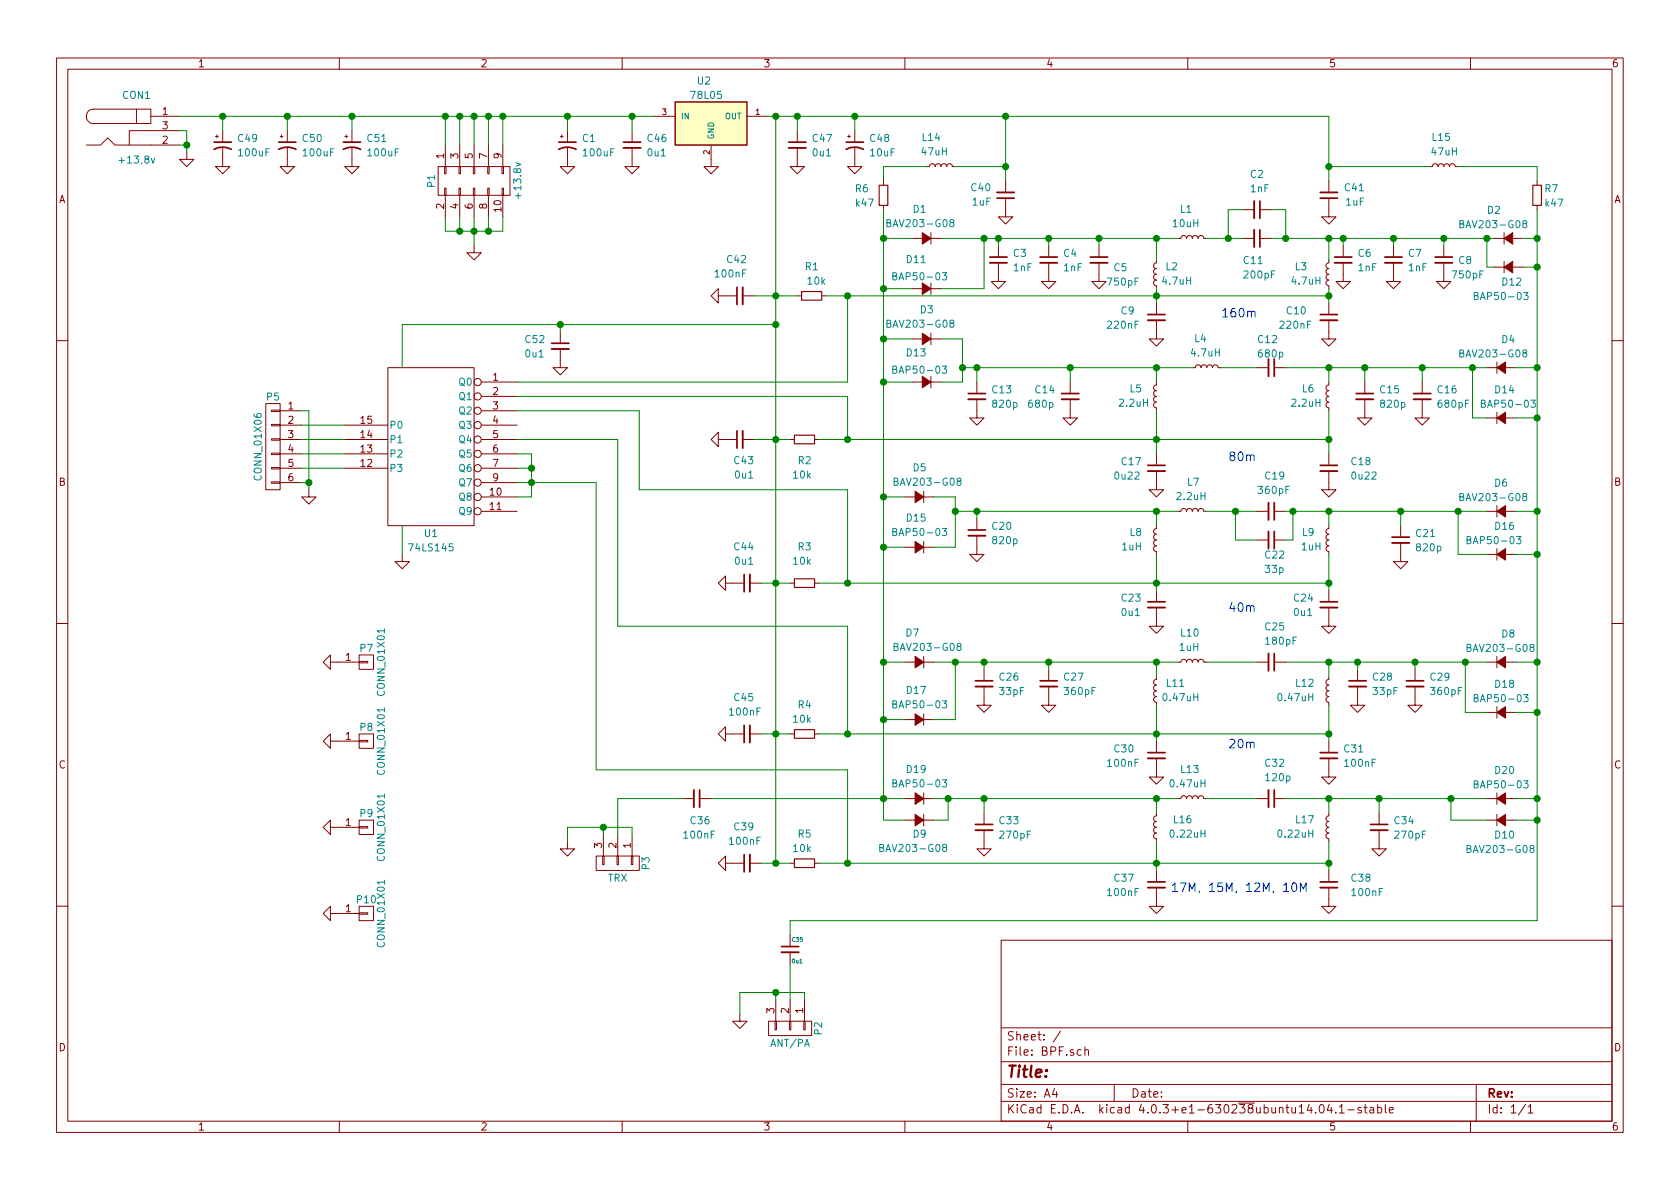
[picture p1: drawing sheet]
<svg xmlns="http://www.w3.org/2000/svg" width="297mm" height="210mm" viewBox="0 0 297 210" stroke-linecap="round" stroke-linejoin="round" font-family="sans-serif">
<g fill="none" stroke="#840000" stroke-width=".18">
<path d="M10 10.3h277v189.9h-277zM12 12.2h273v186.1h-273zM24.1 19.3h2.6v2.5h-2.6zM24.1 19.3h-7.6a1.27 1.27 0 0 0-1.2 1.3 1.27 1.27 0 0 0 1.2 1.2h7.6M60 10.3v1.9M110 10.3v1.9M160 10.3v1.9M210 10.3v1.9M260 10.3v1.9M15.2 25.6h2.6l1.2-1.2 1.3 1.2h11.4M26.7 20.6h5M31.7 23.1h-8.8v2.5"/>
<path d="M33 26.9v1.3h1.3l-1.3 1.3-1.3-1.3h1.3M38.1 24.1h.5M38.4 23.9v.5M39.4 26.2v3.3h1.2l-1.2 1.2-1.3-1.2h1.3M39.4 23.1v2M49.5 24.1h.5M49.8 23.9v.5M50.8 26.2v3.3h1.3l-1.3 1.2-1.3-1.2h1.3M50.8 23.1v2M61 24.1h.5M61.2 23.9v.5M62.2 26.2v3.3h1.3l-1.3 1.2-1.2-1.2h1.2"/>
<path d="M62.2 23.1v2M77.5 29.5h12.7v5h-12.7zM78.6 29.5h.3v1.2h-.3zM78.6 33.3h.3v1.2h-.3zM78.7 25.6v3.9M78.7 34.5v3.8M81.2 29.5h.2v1.2h-.2zM81.2 33.3h.2v1.2h-.2zM81.3 25.6v3.9M81.3 34.5v3.8M83.7 29.5h.2v1.2h-.2zM83.7 33.3h.2v1.2h-.2z"/>
<path d="M83.8 25.6v3.9M83.8 34.5v3.8M86.2 29.5h.3v1.2h-.3zM86.2 33.3h.3v1.2h-.3zM86.4 25.6v3.9M86.4 34.5v3.8M88.8 29.5h.2v1.2h-.2zM88.8 33.3h.2v1.2h-.2zM88.9 25.6v3.9M88.9 34.5v3.8M99.1 24.1h.5M99.3 23.9v.5"/>
<path d="M100.3 26.2v3.3h1.3l-1.3 1.2-1.2-1.2h1.2M100.3 23.1v2M111.8 26.2v3.3h1.2l-1.2 1.2-1.3-1.2h1.3M111.8 23.1v1.9M115.6 20.6h3.8M125.7 25.6v3.9h1.3l-1.3 1.2-1.2-1.2h1.2M132.1 20.6h3.8M141 26.2v3.3h1.2l-1.2 1.2-1.3-1.2h1.3M141 23.1v1.9M149.9 24.1h.5M150.1 23.9v.5M151.1 26.2v3.3h1.3l-1.3 1.2-1.2-1.2h1.2"/>
<path d="M151.1 23.1v2M156.2 32v.8M156.2 36.3v.8M163.8 29.5h.5l.2-.4 .2-.1 .5 .1 .2 .4 .1-.4 .3-.1 .4 .1 .2 .4 .1-.4 .3-.1 .4 .1 .2 .4 .1-.4 .3-.1 .4 .1 .2 .4h.5M177.8 35.2v3.1h1.3l-1.3 1.3-1.3-1.3h1.3M177.8 32v2M219.7 37.1h2M222.9 37.1h1.9M234.9 35.2v3.1h1.3l-1.3 1.3-1.2-1.3h1.2M234.9 32v2M252.7 29.5h.5l.2-.4 .2-.1 .5 .1 .2 .4 .1-.4 .3-.1 .4 .1 .2 .4 .1-.4 .3-.1 .4 .1 .2 .4 .1-.4 .3-.1 .4 .1 .2 .4h.5M271.8 32v.8"/>
<path d="M271.8 36.3v.8M83.8 43.4v1.3h1.3l-1.3 1.3-1.3-1.3h1.3M99.1 58.7v1.9M127 52.3v-1.3l-1.3 1.3 1.3 1.3v-1.3h3.2M131.3 52.3h2M141 52.3h.7M145.3 52.3h.7M161.3 42.2h1.8M161.3 59.9h1.8M161.3 51h1.8M164.6 42.2h1.8M164.6 41.1v2.1"/>
<path d="M164.6 50v2.1M164.6 58.9v2.1M164.6 59.9h1.8M164.6 51h1.8M176.5 46.5v3.3h1.3l-1.3 1.2-1.2-1.2h1.2M176.5 43.4v1.9M185.4 46.5v3.3h1.3l-1.3 1.2-1.3-1.2h1.3M185.4 43.4v1.9M194.3 46.5v3.3h1.3l-1.3 1.2-1.3-1.2h1.3M194.3 43.4v1.9M204.5 56.6v3.3h1.2l-1.2 1.3-1.3-1.3h1.3M204.5 46v.5l-.3 .1-.2 .3 .1 .4 .4 .2-.3 .1-.2 .3 .1 .4 .4 .2-.3 .1-.2 .3 .1 .4 .4 .2-.3 .1-.2 .4 .1 .3 .4 .2v.5"/>
<path d="M204.5 53.6v1.9M208.3 42.2h.5l.1-.4 .3-.1 .4 .1 .2 .4 .1-.4 .3-.1 .4 .1 .2 .4 .1-.4 .3-.1 .5 .1 .1 .4 .2-.4 .2-.1 .5 .1 .2 .4h.5M219.7 42.2h2M222.9 42.2h1.9M234.9 56.6v3.3h1.3l-1.3 1.3-1.2-1.3h1.2M234.9 46v.5l-.3 .1-.2 .3 .1 .4 .4 .2-.3 .1-.2 .3 .1 .4 .4 .2-.3 .1-.2 .3 .1 .4 .4 .2-.3 .1-.2 .4 .1 .3 .4 .2v.5M234.9 53.6v1.9M237.5 46.5v3.3h1.3l-1.3 1.2-1.3-1.2h1.3M237.5 43.4v1.9M246.4 46.5v3.3h1.2l-1.2 1.2-1.3-1.2h1.3M246.4 43.4v1.9M255.3 46.5v3.3h1.2l-1.2 1.2-1.3-1.2h1.3"/>
<path d="M255.3 43.4v1.9M264.2 42.2h1.7M264.2 47.2h1.7M265.9 41.1v2.1M265.9 46.2v2.1M267.5 42.2h1.7M267.5 47.2h1.7M10 60.2h2M47 71.4h2.5v15.2h-2.5zM48 77.6h1.5v.2h-1.5zM48 75.1h1.5v.2h-1.5zM48 72.5h1.5v.3h-1.5z"/>
<path d="M49.5 72.6h3.8M49.5 75.2h3.8M49.5 77.7h3.8M61 75.2h7.6M61 77.7h7.6M68.6 65h15.2v28h-15.2zM85.1 67.6h6.3M85.1 70.1h6.3M85.1 72.6h6.3M85.1 75.2h6.3M85.1 77.7h6.3M99.1 61.7v3.3h1.2l-1.2 1.3-1.3-1.3h1.3"/>
<path d="M127 77.7v-1.3l-1.3 1.3 1.3 1.3v-1.3h3.2M131.3 77.7h2M139.7 77.7h.8M144 77.7h.8M161.3 67.6h1.8M164.6 66.5v2.1M164.6 67.6h1.8M172.7 70.6v3.3h1.3l-1.3 1.3-1.3-1.3h1.3M172.7 67.6v1.9M189.2 70.6v3.3h1.3l-1.3 1.3-1.2-1.3h1.2M189.2 67.6v1.9M204.5 67.6v.5l-.3 .1-.2 .3 .1 .4 .4 .2-.3 .1-.2 .3 .1 .4 .4 .2-.3 .1-.2 .3 .1 .4 .4 .2-.3 .1-.2 .3 .1 .4 .4 .2v.5"/>
<path d="M210.8 65h.5l.2-.3 .2-.2 .5 .1 .1 .4 .2-.3 .3-.2 .4 .1 .2 .4 .1-.3 .3-.2 .4 .1 .2 .4 .1-.3 .3-.2 .4 .1 .2 .4h.5M222.2 65h2.1M225.4 65h1.9M234.9 67.6v.5l-.3 .1-.2 .3 .1 .4 .4 .2-.3 .1-.2 .3 .1 .4 .4 .2-.3 .1-.2 .3 .1 .4 .4 .2-.3 .1-.2 .3 .1 .4 .4 .2v.5M241.3 70.6v3.3h1.3l-1.3 1.3-1.3-1.3h1.3M241.3 67.6v1.9M251.5 70.6v3.3h1.2l-1.2 1.3-1.3-1.3h1.3M251.5 67.6v1.9M262.9 65h1.8M262.9 73.9h1.8M264.7 64v2M264.7 72.9v2"/>
<path d="M266.2 65h1.8M266.2 73.9h1.8M285 60.2h2M48 85.2h1.5v.3h-1.5zM48 82.7h1.5v.2h-1.5zM48 80.1h1.5v.3h-1.5zM49.5 80.3h3.8M49.5 82.8h3.8M49.5 85.3h3.8M54.6 86.6v1.3h1.3l-1.3 1.2-1.3-1.2h1.3M61 80.3h7.6M61 82.8h7.6"/>
<path d="M71.1 98v1.3h1.3l-1.3 1.3-1.3-1.3h1.3M85.1 90.4h6.3M85.1 87.9h6.3M85.1 80.3h6.3M85.1 82.8h6.3M85.1 85.3h6.3M160 87.9h1.8M160 96.8h1.8M163.3 86.9v2M163.3 95.8v2M163.3 87.9h1.8M163.3 96.8h1.8"/>
<path d="M172.7 94.7v3.3h1.3l-1.3 1.3-1.3-1.3h1.3M172.7 91.7v1.9M204.5 83.3v3.3h1.2l-1.2 1.3-1.3-1.3h1.3M204.5 93v.5l-.3 .1-.2 .3 .1 .4 .4 .2-.3 .1-.2 .3 .1 .4 .4 .2-.3 .1-.2 .3 .1 .4 .4 .2-.3 .1-.2 .3 .1 .4 .4 .2v.5M204.5 80.3v1.9M208.3 90.4h.5l.1-.3 .3-.2 .4 .1 .2 .4 .1-.3 .3-.2 .4 .1 .2 .4 .1-.3 .3-.2 .5 .1 .1 .4 .2-.3 .2-.2 .5 .1 .2 .4h.5M222.2 90.4h2.1M222.2 95.5h2.1M225.4 90.4h1.9M225.4 95.5h1.9M234.9 83.3v3.3h1.3l-1.3 1.3-1.2-1.3h1.2M234.9 93v.5l-.3 .1-.2 .3 .1 .4 .4 .2-.3 .1-.2 .3 .1 .4 .4 .2-.3 .1-.2 .3 .1 .4 .4 .2-.3 .1-.2 .3 .1 .4 .4 .2v.5"/>
<path d="M234.9 80.3v1.9M247.6 96v3.3h1.3l-1.3 1.3-1.2-1.3h1.2M247.6 93v1.9M262.9 90.4h1.8M262.9 98h1.8M264.7 89.4v2M264.7 97v2.1M266.2 90.4h1.8M266.2 98h1.8M10 110.3h2M58.4 117.1v-1.3l-1.3 1.3 1.3 1.3v-1.3h5.1M63.5 117h1.5v.2h-1.5z"/>
<path d="M63.5 115.8h2.5v2.6h-2.5zM128.3 103.1v-1.3l-1.3 1.3 1.3 1.3v-1.3h3.1M132.6 103.1h2M139.7 103.1h.8M144 103.1h.8M160 117.1h1.8M163.3 116.1v2M163.3 117.1h1.8M174 118.4v1.9M185.4 118.4v1.9M204.5 107.4v3.3h1.2l-1.2 1.3-1.3-1.3h1.3M204.5 119.6v.5l-.3 .1-.2 .4 .1 .3 .4 .3-.3 .1-.2 .3 .1 .4 .4 .2-.3 .1-.2 .3 .1 .4 .4 .2-.3 .1-.2 .3 .1 .4 .4 .2v.5"/>
<path d="M204.5 104.4v1.9M208.3 117.1h.5l.1-.3 .3-.2 .4 .1 .2 .4 .1-.3 .3-.2 .4 .1 .2 .4 .1-.3 .3-.2 .5 .1 .1 .4 .2-.3 .2-.2 .5 .1 .2 .4h.5M222.2 117.1h2.1M225.4 117.1h1.9M234.9 107.4v3.3h1.3l-1.3 1.3-1.2-1.3h1.2M234.9 119.6v.5l-.3 .1-.2 .4 .1 .3 .4 .3-.3 .1-.2 .3 .1 .4 .4 .2-.3 .1-.2 .3 .1 .4 .4 .2-.3 .1-.2 .3 .1 .4 .4 .2v.5M234.9 104.4v1.9M240 118.4v1.9M250.2 118.4v1.9M262.9 117.1h1.8M264.7 116.1v2M266.2 117.1h1.8"/>
<path d="M285 110.3h2M58.4 131.1v-1.3l-1.3 1.3 1.3 1.2v-1.2h5.1M63.5 130.9h1.5v.3h-1.5zM63.5 129.8h2.5v2.5h-2.5zM128.3 129.8v-1.3l-1.3 1.3 1.3 1.3v-1.3h3.1M132.6 129.8h2M139.7 129.8h.8M144 129.8h.8M160 127.2h1.8M163.3 126.2v2.1M163.3 127.2h1.8M174 121.4v3.3h1.3l-1.3 1.3-1.3-1.3h1.3"/>
<path d="M185.4 121.4v3.3h1.3l-1.3 1.3-1.3-1.3h1.3M204.5 134.1v3.3h1.2l-1.2 1.3-1.3-1.3h1.3M204.5 131.1v1.9M234.9 134.1v3.3h1.3l-1.3 1.3-1.2-1.3h1.2M234.9 131.1v1.9M240 121.4v3.3h1.3l-1.3 1.3-1.2-1.3h1.2M250.2 121.4v3.3h1.3l-1.3 1.3-1.3-1.3h1.3M262.9 126h1.8M264.7 125v2M266.2 126h1.8M58.4 146.3v-1.3l-1.3 1.3 1.3 1.3v-1.3h5.1M63.5 146.2h1.5v.2h-1.5z"/>
<path d="M63.5 145h2.5v2.6h-2.5zM100.3 148.8v1.3h1.3l-1.3 1.3-1.2-1.3h1.2M105.4 151.4h7.6v2.5h-7.6zM106.6 151.4h.2v1.5h-.2zM106.7 147.6v3.8M109.1 151.4h.2v1.5h-.2zM109.2 147.6v3.8M111.6 151.4h.3v1.5h-.3zM111.8 147.6v3.8M120.6 141.2h2.1M123.8 141.2h1.9M128.3 152.6v-1.2l-1.3 1.2 1.3 1.3v-1.3h3.1"/>
<path d="M132.6 152.6h2M139.7 152.6h.8M144 152.6h.8M160 145h1.8M160 141.2h1.8M163.3 140.2v2M163.3 144v2M163.3 145h1.8M163.3 141.2h1.8M174 146.8v3.3h1.3l-1.3 1.3-1.3-1.3h1.3M174 143.8v1.9M204.5 157v3.3h1.2l-1.2 1.2-1.3-1.2h1.3"/>
<path d="M204.5 143.8v.5l-.3 .1-.2 .3 .1 .4 .4 .2-.3 .1-.2 .3 .1 .4 .4 .2-.3 .1-.2 .3 .1 .4 .4 .2-.3 .1-.2 .3 .1 .4 .4 .2v.5M204.5 153.9v1.9M208.3 141.2h.5l.1-.3 .3-.2 .4 .1 .2 .4 .1-.3 .3-.2 .4 .1 .2 .4 .1-.3 .3-.2 .5 .1 .1 .4 .2-.3 .2-.2 .5 .1 .2 .4h.5M222.2 141.2h2.1M225.4 141.2h1.9M234.9 157v3.3h1.3l-1.3 1.2-1.2-1.2h1.2M234.9 143.8v.5l-.3 .1-.2 .3 .1 .4 .4 .2-.3 .1-.2 .3 .1 .4 .4 .2-.3 .1-.2 .3 .1 .4 .4 .2-.3 .1-.2 .3 .1 .4 .4 .2v.5M234.9 153.9v1.9M243.8 146.8v3.3h1.3l-1.3 1.3-1.2-1.3h1.2M243.8 143.8v1.9M262.9 145h1.8M262.9 141.2h1.8"/>
<path d="M264.7 140.2v2M264.7 144v2M266.2 145h1.8M266.2 141.2h1.8M10 160.2h2M58.4 161.5v-1.2l-1.3 1.2 1.3 1.3v-1.3h5.1M63.5 161.4h1.5v.3h-1.5zM63.5 160.3h2.5v2.5h-2.5zM130.8 179.3v1.3h1.3l-1.3 1.3-1.3-1.3h1.3M137.2 176.8v3.8M139.7 165.3v2M139.7 168.4v2"/>
<path d="M139.7 176.8v3.8M142.2 176.8v3.8M177 166.3h108v32h-108zM285 160.2h2M60 198.3v1.9M110 198.3v1.9M135.9 180.6h7.6v2.5h-7.6zM137 180.6h.3v1.5h-.3zM139.6 180.6h.2v1.5h-.2zM142.1 180.6h.3v1.5h-.3zM160 198.3v1.9M177 194.8h108"/>
<path d="M177 191.8h108M177 187.8h108M177 181.8h108M186.4 192.5l-.3 1h.9M186.8 193v1M187.5 182.3l-1.3 2M191.2 185.7l-.5-.1-.3 .3 .1 .6 .2 .1 .5-.1M191.8 185.7l.2-.1 .4 .1 .1 .9M191.8 185.1v1.5M197 191.8v3M210 198.3v1.9M233.4 195.5l.2-.2a.81 .81 0 0 1 .6 .6 .81 .81 0 0 1-.3 .8l-.1 .1a.79 .79 0 0 1-.4-1.3z"/>
<path d="M235 195.2l-.3 1.1h.9M235.4 195.8v1M236.2 196.7v.1M236.8 195.8l.4-.5v1.5M236.8 196.8h.9M238.3 196.3h1.1M240.7 195.9a.37 .37 0 0 0-.6 .1l.1 .3 .5 .1v.1l-.2 .3-.4-.1M241.2 195.8h.5M241.4 195.3v1.3l.3 .2M242.2 195.9h.6l.1 .9M242.9 196.2l-.5 .1-.2 .2 .2 .3 .5-.1M243.6 195.9l.4-.1 .3 .3-.1 .6h-.6"/>
<path d="M243.6 195.3v1.5M244.9 195.3v1.3l.2 .2M245.6 196.3l.8-.1-.1-.3-.4-.1-.3 .2 .1 .7h.6M260 198.3v1.9M261 191.8v6.5M269.7 195.2l-1.2 2M270.2 195.8l.4-.5v1.5M270.2 196.8h.8"/>
<circle cx="84.5" cy="67.6" r=".63"/>
<circle cx="84.5" cy="72.6" r=".63"/>
<circle cx="84.5" cy="75.2" r=".63"/>
<circle cx="84.5" cy="77.7" r=".63"/>
<circle cx="84.5" cy="70.1" r=".63"/>
<circle cx="84.5" cy="90.4" r=".63"/>
<circle cx="84.5" cy="85.3" r=".63"/>
<circle cx="84.5" cy="80.3" r=".63"/>
<circle cx="84.5" cy="82.8" r=".63"/>
<circle cx="84.5" cy="87.9" r=".63"/>
</g>
<g fill="#840000" stroke="#840000" stroke-width=".18">
<path d="M265.9 42.2l1.6-1.1v2.1z"/>
<path d="M163.1 41.1l1.5 1.1-1.5 1z"/>
<path d="M163.1 58.9l1.5 1-1.5 1.1z"/>
<path d="M264.7 90.4l1.5-1v2z"/>
<path d="M161.8 86.9l1.5 1-1.5 1z"/>
<path d="M264.7 65l1.5-1v2z"/>
<path d="M161.8 116.1l1.5 1-1.5 1z"/>
<path d="M264.7 117.1l1.5-1v2z"/>
<path d="M161.8 144l1.5 1-1.5 1z"/>
<path d="M264.7 145l1.5-1v2z"/>
<path d="M163.1 50l1.5 1-1.5 1.1z"/>
<path d="M265.9 47.2l1.6-1v2.1z"/>
<path d="M163.1 66.5l1.5 1.1-1.5 1z"/>
<path d="M264.7 73.9l1.5-1v2z"/>
<path d="M161.8 95.8l1.5 1-1.5 1z"/>
<path d="M264.7 98l1.5-1v2.1z"/>
<path d="M264.7 126l1.5-1v2z"/>
<path d="M161.8 126.2l1.5 1-1.5 1.1z"/>
<path d="M161.8 140.2l1.5 1-1.5 1z"/>
<path d="M264.7 141.2l1.5-1v2z"/>
</g>
<g fill="none" stroke="#008484" stroke-width=".18">
<path d="M156.8 39.4l.6-.1v-.4l-.6-.1v1.3h.5l.2-.1v-.3l-.2-.3M168.2 39.4l-.3-.3 .1-.2 .2-.1 .4 .1v.3l-.6 .2-.1 .2 .1 .4 .2 .1h.2l.3-.3-.1-.3-.2-.1M258.1 39.6l.6-.1v-.4l-.6-.1v1.3h.5l.2-.1v-.4l-.3-.2M269.5 39.5l-.3-.2 .1-.2h.6v.3l-.6 .2-.1 .2 .1 .4 .2 .1h.2l.3-.3-.1-.3-.2-.2M156.8 57.2l.6-.1v-.4l-.6-.1v1.3h.5l.2-.1v-.4l-.2-.2M157.9 48.8l.6-.1v-.4l-.6-.1v1.3h.4l.2-.1 .1-.3-.3-.3M166.6 48.2h.8l-.4 .5 .3 .1v.6l-.1 .1-.6-.1M168.2 57.1l-.3-.2 .1-.2 .2-.1 .4 .1v.3l-.6 .2-.1 .2 .1 .4 .2 .1h.2l.3-.3-.1-.3-.2-.2M260.7 52.3l.6-.1v-.4l-.6-.1v1.3h.4l.2-.1 .1-.4-.3-.2M269.4 51.7h.8l-.5 .5 .4 .1v.6l-.1 .1-.6-.1M157.9 65.3l.6-.1v-.4l-.6-.1v1.3h.4l.2-.1 .1-.3-.3-.3M166.6 64.7h.8l-.4 .5 .3 .1v.6l-.1 .1-.6-.1"/>
<path d="M258.1 62.5l.6-.1v-.4l-.6-.1v1.2h.5l.2-.1v-.3l-.3-.2M261.9 71.3l.6-.1v-.3l-.6-.1v1.2h.5l.2-.1v-.3l-.2-.3M269.5 62.4l-.3-.2 .1-.2 .2-.1 .4 .1v.3l-.6 .2-.1 .2 .1 .3 .2 .1h.2l.3-.2-.1-.4-.2-.1M270.7 70.8h.7l-.4 .4 .4 .1v.6l-.2 .1-.5-.1M157.9 94l.6-.1v-.4l-.6-.1v1.3h.4l.2-.1 .1-.3-.3-.3M158.1 85.1l.6-.1v-.3l-.6-.1v1.2h.5l.1-.1 .1-.3-.3-.3M166.6 93.4h.8l-.4 .5 .3 .1v.6l-.1 .1-.6-.1M169.4 85.1l-.2-.2 .1-.3 .6 .1v.3l-.6 .1-.1 .2 .1 .4 .1 .1h.3l.2-.2v-.4l-.2-.1M258.1 87.9l.6-.1v-.4l-.6-.1v1.2h.5l.2-.1v-.3l-.3-.2M259.4 95.5l.6-.1v-.4l-.6-.1v1.3h.5l.1-.2 .1-.3-.3-.2M268.1 94.9h.8l-.4 .5 .4 .1v.5l-.2 .2-.6-.2M269.5 87.8l-.3-.2 .1-.2 .2-.1 .4 .1v.3l-.6 .2-.1 .2 .1 .3 .2 .1h.2l.3-.2-.1-.4-.2-.1"/>
<path d="M158.1 114.3l.6-.1v-.3l-.6-.1v1.2h.5l.1-.1 .1-.3-.3-.3M169.4 114.3l-.2-.2 .1-.3 .6 .1v.3l-.6 .1-.1 .2 .1 .4 .1 .1h.3l.2-.2v-.4l-.2-.1M259.4 114.5l.6-.1v-.4l-.6-.1v1.3h.5l.1-.1 .1-.3-.3-.3M270.7 114.5l-.2-.3 .1-.2h.6v.3l-.6 .2-.1 .2 .1 .4 .1 .1h.3l.2-.2v-.4l-.2-.1M157.9 124.5l.6-.1v-.4l-.6-.1v1.3h.4l.2-.1 .1-.3-.3-.3M157.9 138.5l.6-.1v-.4l-.6-.1v1.3h.4l.2-.2 .1-.3-.3-.2M166.6 123.9h.8l-.4 .5 .3 .1v.6l-.1 .1-.6-.1M166.6 137.9h.8l-.4 .5 .3 .1v.5l-.1 .2-.6-.2M260.7 123.4l.6-.1v-.4l-.6-.1v1.3h.4l.2-.1 .1-.3-.3-.3M260.7 138.7l.6-.1v-.4l-.6-.1v1.2h.4l.2-.1 .1-.3-.3-.2M269.4 122.8h.8l-.5 .5 .4 .1v.6l-.1 .1-.6-.1M269.4 138.1h.8l-.5 .5 .4 .1v.5l-.1 .1-.6-.1"/>
<path d="M155.5 149.9l.7-.1v-.4l-.7-.1v1.3h.5l.2-.1 .1-.3-.3-.3M166.9 149.9l-.2-.3 .1-.2h.5v.3l-.5 .2-.1 .2v.4l.2 .1h.3l.2-.3-.1-.3-.1-.1M259.4 150.1l.6-.1v-.4l-.6-.1v1.3h.5l.1-.2 .1-.3-.3-.2M270.7 150l-.2-.2 .1-.3 .6 .1v.3l-.6 .2-.1 .2 .1 .3 .1 .2h.3l.2-.3v-.3l-.2-.2"/>
</g>
<g fill="none" stroke="#008400" stroke-width=".18">
<path d="M31.7 23.1h1.3v3.8M31.7 25.6h1.3M31.7 20.6h83.9M39.4 20.6v2.5M50.8 20.6v2.5M62.2 20.6v2.5M78.7 38.3v2.6h10.2v-2.6M78.7 20.6v5M81.3 20.6v5M81.3 38.3v2.6M83.8 20.6v5M83.8 38.3v5.1"/>
<path d="M86.4 20.6v5M86.4 38.3v2.6M88.9 20.6v5M100.3 20.6v2.5M111.8 20.6v2.5M135.9 20.6h99v11.4M137.2 20.6v132M141 20.6v2.5M151.1 20.6v2.5M156.2 37.1v107.9h3.8M163.8 29.5h-7.6v2.5M168.9 29.5h8.9"/>
<path d="M177.8 20.6v11.4M219.7 37.1h-2.5v5.1M224.8 37.1h2.5v5.1M234.9 29.5h17.8M257.8 29.5h14v2.5M271.8 37.1v125.7h-132.1v2.5M99.1 57.4v1.3M133.3 52.3h7.7M137.2 57.4h-66.1v7.6M146 52.3h88.9M149.9 52.3v15.3h-58.5M156.2 42.2h5.1"/>
<path d="M156.2 51h5.1M156.2 59.9h5.1M166.4 42.2h41.9M166.4 59.9h3.8v7.7h-3.8M174 42.2v8.8h-7.6M176.5 42.2v1.2M185.4 42.2v1.2M194.3 42.2v1.2M204.5 42.2v3.8M204.5 51v2.6M213.4 42.2h6.3M224.8 42.2h39.4"/>
<path d="M234.9 42.2v3.8M234.9 51v2.6M237.5 42.2v1.2M246.4 42.2v1.2M255.3 42.2v1.2M262.9 42.2v5h1.3M269.2 42.2h2.6M269.2 47.2h2.6M53.3 75.2h7.7M53.3 77.7h7.7M53.3 72.6h1.3v14M91.4 77.7h17.8v33h40.7v19.1"/>
<path d="M91.4 72.6h21.6v14h36.9v16.5M91.4 70.1h58.5v7.6M133.3 77.7h6.4M144.8 77.7h90.1M156.2 67.6h5.1M170.2 65h40.6M172.7 65v2.6M189.2 65v2.6M204.5 65v2.6M204.5 72.6v7.7M215.9 65h6.3M227.3 65h35.6"/>
<path d="M234.9 65v2.6M234.9 72.6v7.7M241.3 65v2.6M251.5 65v2.6M260.3 65v8.9h2.6M268 65h3.8M268 73.9h3.8M53.3 80.3h7.7M53.3 82.8h7.7M53.3 85.3h1.3M71.1 93v5M91.4 80.3h2.6v7.6h-2.6"/>
<path d="M91.4 82.8h2.6M91.4 85.3h14v50.8h44.5v16.5M156.2 87.9h3.8M156.2 96.8h3.8M165.1 87.9h3.8v8.9h-3.8M168.9 90.4h39.4M172.7 90.4v1.3M204.5 90.4v2.6M204.5 98v6.4M213.4 90.4h8.8M218.4 90.4v5.1h3.8M227.3 90.4h35.6"/>
<path d="M228.6 90.4v5.1h-1.3M234.9 90.4v2.6M234.9 98v6.4M247.6 90.4v2.6M257.8 90.4v7.6h5.1M268 90.4h3.8M268 98h3.8M134.6 103.1h5.1M144.8 103.1h90.1M156.2 117.1h3.8M165.1 117.1h43.2M168.9 117.1v10.1h-3.8"/>
<path d="M174 117.1v1.3M185.4 117.1v1.3M204.5 117.1v2.5M213.4 117.1h8.8M227.3 117.1h35.6M234.9 117.1v2.5M240 117.1v1.3M250.2 117.1v1.3M259.1 117.1v8.9h3.8M268 117.1h3.8M134.6 129.8h5.1M144.8 129.8h90.1"/>
<path d="M156.2 127.2h3.8M204.5 124.7v6.4M234.9 124.7v6.4M268 126h3.8M106.7 146.3v1.3M111.8 147.6v-1.3h-11.5v2.5M120.6 141.2h-11.4v6.4M125.7 141.2h34.3M134.6 152.6h5.1M144.8 152.6h90.1M165.1 141.2h43.2M167.6 141.2v3.8h-2.5"/>
<path d="M174 141.2v2.6M204.5 141.2v2.6M204.5 148.8v5.1M213.4 141.2h8.8M227.3 141.2h35.6M234.9 141.2v2.6M234.9 148.8v5.1M243.8 141.2v2.6M256.5 141.2v3.8h6.4M268 141.2h3.8M268 145h3.8M137.2 175.5v1.3"/>
<path d="M139.7 170.4v6.4M142.2 176.8v-1.3h-11.4v3.8"/>
</g>
<g fill="#008400" stroke="#008400" stroke-width=".25">
<circle cx="54.6" cy="85.3" r=".51"/>
<circle cx="33" cy="25.6" r=".51"/>
<circle cx="50.8" cy="20.6" r=".51"/>
<circle cx="39.4" cy="20.6" r=".51"/>
<circle cx="62.2" cy="20.6" r=".51"/>
<circle cx="86.4" cy="20.6" r=".51"/>
<circle cx="83.8" cy="20.6" r=".51"/>
<circle cx="81.3" cy="20.6" r=".51"/>
<circle cx="78.7" cy="20.6" r=".51"/>
<circle cx="86.4" cy="40.9" r=".51"/>
<circle cx="83.8" cy="40.9" r=".51"/>
<circle cx="81.3" cy="40.9" r=".51"/>
<circle cx="88.9" cy="20.6" r=".51"/>
<circle cx="100.3" cy="20.6" r=".51"/>
<circle cx="111.8" cy="20.6" r=".51"/>
<circle cx="141" cy="20.6" r=".51"/>
<circle cx="151.1" cy="20.6" r=".51"/>
<circle cx="177.8" cy="29.5" r=".51"/>
<circle cx="156.2" cy="42.2" r=".51"/>
<circle cx="174" cy="42.2" r=".51"/>
<circle cx="204.5" cy="42.2" r=".51"/>
<circle cx="194.3" cy="42.2" r=".51"/>
<circle cx="217.2" cy="42.2" r=".51"/>
<circle cx="227.3" cy="42.2" r=".51"/>
<circle cx="235" cy="42.2" r=".51"/>
<circle cx="177.8" cy="20.6" r=".51"/>
<circle cx="235" cy="29.5" r=".51"/>
<circle cx="255.3" cy="42.2" r=".51"/>
<circle cx="271.8" cy="42.2" r=".51"/>
<circle cx="262.9" cy="42.2" r=".51"/>
<circle cx="137.2" cy="20.6" r=".51"/>
<circle cx="204.5" cy="52.3" r=".51"/>
<circle cx="156.2" cy="51" r=".51"/>
<circle cx="235" cy="52.3" r=".51"/>
<circle cx="149.9" cy="52.3" r=".51"/>
<circle cx="137.2" cy="52.3" r=".51"/>
<circle cx="189.2" cy="65" r=".51"/>
<circle cx="204.5" cy="65" r=".51"/>
<circle cx="99.1" cy="57.4" r=".51"/>
<circle cx="156.2" cy="59.9" r=".51"/>
<circle cx="170.2" cy="65" r=".51"/>
<circle cx="172.7" cy="65" r=".51"/>
<circle cx="235" cy="65" r=".51"/>
<circle cx="241.3" cy="65" r=".51"/>
<circle cx="271.8" cy="65" r=".51"/>
<circle cx="260.3" cy="65" r=".51"/>
<circle cx="251.5" cy="65" r=".51"/>
<circle cx="204.5" cy="77.7" r=".51"/>
<circle cx="235" cy="77.7" r=".51"/>
<circle cx="137.2" cy="57.4" r=".51"/>
<circle cx="149.9" cy="77.7" r=".51"/>
<circle cx="137.2" cy="77.7" r=".51"/>
<circle cx="156.2" cy="67.6" r=".51"/>
<circle cx="156.2" cy="87.9" r=".51"/>
<circle cx="172.7" cy="90.4" r=".51"/>
<circle cx="168.9" cy="90.4" r=".51"/>
<circle cx="204.5" cy="90.4" r=".51"/>
<circle cx="218.4" cy="90.4" r=".51"/>
<circle cx="228.6" cy="90.4" r=".51"/>
<circle cx="204.5" cy="103.1" r=".51"/>
<circle cx="235" cy="103.1" r=".51"/>
<circle cx="235" cy="90.4" r=".51"/>
<circle cx="137.2" cy="103.1" r=".51"/>
<circle cx="149.9" cy="103.1" r=".51"/>
<circle cx="271.8" cy="73.9" r=".51"/>
<circle cx="247.7" cy="90.4" r=".51"/>
<circle cx="271.8" cy="90.4" r=".51"/>
<circle cx="257.8" cy="90.4" r=".51"/>
<circle cx="156.2" cy="96.8" r=".51"/>
<circle cx="156.2" cy="117.1" r=".51"/>
<circle cx="204.5" cy="117.1" r=".51"/>
<circle cx="250.2" cy="117.1" r=".51"/>
<circle cx="235" cy="117.1" r=".51"/>
<circle cx="240" cy="117.1" r=".51"/>
<circle cx="271.8" cy="98" r=".51"/>
<circle cx="271.8" cy="117.1" r=".51"/>
<circle cx="168.9" cy="117.1" r=".51"/>
<circle cx="174" cy="117.1" r=".51"/>
<circle cx="185.4" cy="117.1" r=".51"/>
<circle cx="259.1" cy="117.1" r=".51"/>
<circle cx="204.5" cy="129.8" r=".51"/>
<circle cx="235" cy="129.8" r=".51"/>
<circle cx="137.2" cy="129.8" r=".51"/>
<circle cx="156.2" cy="127.2" r=".51"/>
<circle cx="204.5" cy="141.2" r=".51"/>
<circle cx="156.2" cy="141.2" r=".51"/>
<circle cx="167.6" cy="141.2" r=".51"/>
<circle cx="174" cy="141.2" r=".51"/>
<circle cx="235" cy="141.2" r=".51"/>
<circle cx="243.8" cy="141.2" r=".51"/>
<circle cx="271.8" cy="126" r=".51"/>
<circle cx="204.5" cy="152.6" r=".51"/>
<circle cx="235" cy="152.6" r=".51"/>
<circle cx="271.8" cy="141.2" r=".51"/>
<circle cx="256.5" cy="141.2" r=".51"/>
<circle cx="137.2" cy="152.6" r=".51"/>
<circle cx="149.9" cy="129.8" r=".51"/>
<circle cx="94" cy="82.8" r=".51"/>
<circle cx="149.9" cy="152.6" r=".51"/>
<circle cx="94" cy="85.3" r=".51"/>
<circle cx="106.7" cy="146.3" r=".51"/>
<circle cx="271.8" cy="145" r=".51"/>
<circle cx="137.2" cy="175.5" r=".51"/>
<circle cx="176.5" cy="42.2" r=".51"/>
<circle cx="185.4" cy="42.2" r=".51"/>
<circle cx="246.4" cy="42.2" r=".51"/>
<circle cx="237.5" cy="42.2" r=".51"/>
<circle cx="271.8" cy="47.2" r=".51"/>
</g>
<g fill="none" stroke="#840000" stroke-width=".33">
<path d="M110.2 26.2h3.1M139.4 26.2h3.1M176.3 34h3M221.7 35.6v3M233.4 34h3.1M131.3 50.8v3M175 46.5h3.1M183.9 46.5h3M192.8 46.5h3M202.9 56.6h3.1M221.7 40.6v3.1M233.4 56.6h3.1"/>
<path d="M236 46.5h3M244.9 46.5h3M253.7 46.5h3.1M97.5 61.7h3.1M131.3 76.2v3M171.2 70.6h3M187.7 70.6h3.1M224.3 63.5v3M239.8 70.6h3M249.9 70.6h3.1M171.2 94.7h3M202.9 83.3h3.1"/>
<path d="M224.3 88.9v3M224.3 94v3M233.4 83.3h3.1M246.1 96h3.1M132.6 101.6v3M202.9 107.4h3.1M224.3 115.6v3M233.4 107.4h3.1M122.7 139.7v3M132.6 128.3v3M172.5 121.4h3M183.9 121.4h3"/>
<path d="M202.9 134.1h3.1M224.3 139.7v3M233.4 134.1h3.1M238.5 121.4h3.1M248.7 121.4h3M132.6 151.1v3.1M172.5 146.8h3M202.9 157h3.1M233.4 157h3.1M242.3 146.8h3.1M138.2 168.4h3"/>
</g>
<g fill="none" stroke="#840000" stroke-width=".3">
<path d="M37.8 26.4a3.2 3.2 0 0 1 3.1 0M37.8 25.1h3.1M49.3 26.4a3.2 3.2 0 0 1 3 0M49.3 25.1h3M60.7 26.4a3.2 3.2 0 0 1 3.1 0M60.7 25.1h3.1M98.8 26.4a3.2 3.2 0 0 1 3.1 0M98.8 25.1h3.1M110.2 25.1h3.1M139.4 25.1h3.1M149.6 26.4a3.2 3.2 0 0 1 3.1 0M149.6 25.1h3.1"/>
<path d="M176.3 35h3M222.8 35.6v3M233.4 35h3.1M130.3 50.8v3M175 45.5h3.1M183.9 45.5h3M192.8 45.5h3M202.9 55.6h3.1M222.8 40.6v3.1M233.4 55.6h3.1M236 45.5h3M244.9 45.5h3"/>
<path d="M253.7 45.5h3.1M97.5 60.7h3.1M130.3 76.2v3M171.2 69.6h3M187.7 69.6h3.1M225.3 63.5v3M239.8 69.6h3M249.9 69.6h3.1M171.2 93.7h3M202.9 82.3h3.1M225.3 88.9v3M225.3 94v3"/>
<path d="M233.4 82.3h3.1M246.1 95h3.1M131.6 101.6v3M202.9 106.4h3.1M225.3 115.6v3M233.4 106.4h3.1M123.7 139.7v3M131.6 128.3v3M172.5 120.4h3M183.9 120.4h3M202.9 133.1h3.1M225.3 139.7v3"/>
<path d="M233.4 133.1h3.1M238.5 120.4h3.1M248.7 120.4h3M131.6 151.1v3.1M172.5 145.8h3M202.9 156h3.1M233.4 156h3.1M242.3 145.8h3.1M138.2 167.4h3"/>
</g>
<path d="M155.4 32.8h1.6v3.5h-1.6zM271 32.8h1.5v3.5h-1.5zM141.7 51.6h3.6v1.5h-3.6zM140.5 77h3.5v1.5h-3.5zM140.5 102.4h3.5v1.5h-3.5zM140.5 129h3.5v1.6h-3.5zM140.5 151.9h3.5v1.5h-3.5z" fill="none" stroke="#840000" stroke-width=".2"/>
<path d="M119.4 18h12.7v7.6h-12.7z" fill="#ffffc2" stroke="#ffffc2" stroke-width=".18"/>
<path d="M119.4 18h12.7v7.6h-12.7z" fill="none" stroke="#840000" stroke-width=".25"/>
<path d="M221.3 55.3a.35 .35 0 0 1 .3-.3 .35 .35 0 0 1 .3 .3v.8M226.9 157.7h.9M228.5 156.3l.3-.2a.81 .81 0 0 1 .5 .8 .81 .81 0 0 1-.5 .8l-.3-.2-.1-.4zM229.9 157.7v-1.6l.5 1.1 .5-1.1v1.6" fill="none" stroke="#0000c2" stroke-width=".18"/>
<text font-size="2.8" fill="#840000" x="178" y="190.5">Title:</text>
<g font-size="2.1" fill="#0000c2">
<text x="215.9" y="56.1">160m</text>
<text x="217.2" y="81.5">80m</text>
<text x="217.2" y="108.2">40m</text>
<text x="217.2" y="132.3">20m</text>
<text x="207" y="157.7">17M, 15M, 12M, 10M</text>
</g>
<g font-size="2.1" fill="#840000">
<text x="178" y="184">Sheet: /</text>
<text x="178" y="186.7">File: BPF.sch</text>
<text x="178" y="196.9">KiCad E.D.A. kicad 4.0.3+e1-630238ubuntu14.04.1-stable</text>
<text x="178" y="194.1">Size: A4</text>
<text x="200" y="194.1">Date:</text>
<text x="263" y="194.1">Rev:</text>
<text x="263" y="196.9">Id: 1/1</text>
</g>
<g font-size="1.8" fill="#840000">
<text x="35" y="11.9">1</text>
<text x="85" y="11.9">2</text>
<text x="135" y="11.9">3</text>
<text x="185" y="11.9">4</text>
<text x="235" y="11.9">5</text>
<text x="285" y="11.9">6</text>
<text x="28.7" y="20.3">1</text>
<text x="28.7" y="22.9">3</text>
<text x="28.7" y="25.4">2</text>
<text x="78.5" y="28" transform="rotate(-90 78.5 28)">1</text>
<text x="81" y="28" transform="rotate(-90 81 28)">3</text>
<text x="83.6" y="28" transform="rotate(-90 83.6 28)">5</text>
<text x="86.1" y="28" transform="rotate(-90 86.1 28)">7</text>
<text x="88.6" y="28" transform="rotate(-90 88.6 28)">9</text>
<text x="10.4" y="35.9">A</text>
<text x="285.4" y="35.9">A</text>
<text x="78.5" y="36.9" transform="rotate(-90 78.5 36.9)">2</text>
<text x="81" y="36.9" transform="rotate(-90 81 36.9)">4</text>
<text x="83.6" y="36.9" transform="rotate(-90 83.6 36.9)">6</text>
<text x="86.1" y="36.9" transform="rotate(-90 86.1 36.9)">8</text>
<text x="88.6" y="37.4" transform="rotate(-90 88.6 37.4)">10</text>
<text x="87.1" y="67.3">1</text>
<text x="87.1" y="69.8">2</text>
<text x="51" y="72.4">1</text>
<text x="51" y="74.9">2</text>
<text x="51" y="77.5">3</text>
<text x="63.8" y="77.5">14</text>
<text x="63.8" y="74.9">15</text>
<text x="87.1" y="72.4">3</text>
<text x="87.1" y="74.9">4</text>
<text x="87.1" y="77.5">5</text>
<text x="51" y="80">4</text>
<text x="51" y="82.5">5</text>
<text x="63.8" y="82.5">12</text>
<text x="63.8" y="80">13</text>
<text x="87.1" y="80">6</text>
<text x="87.1" y="82.5">7</text>
<text x="10.4" y="85.9">B</text>
<text x="51" y="85.1">6</text>
<text x="86.7" y="87.6">10</text>
<text x="87.1" y="85.1">9</text>
<text x="285.4" y="85.9">B</text>
<text x="86.7" y="90.2">11</text>
<text x="61.1" y="116.8">1</text>
<text x="61.1" y="130.8">1</text>
<text x="10.4" y="135.9">C</text>
<text x="285.4" y="135.9">C</text>
<text x="61.1" y="146">1</text>
<text x="106.4" y="150" transform="rotate(-90 106.4 150)">3</text>
<text x="109" y="150" transform="rotate(-90 109 150)">2</text>
<text x="111.5" y="150" transform="rotate(-90 111.5 150)">1</text>
<text x="61.1" y="161.3">1</text>
<text x="136.9" y="179.2" transform="rotate(-90 136.9 179.2)">3</text>
<text x="139.4" y="179.2" transform="rotate(-90 139.4 179.2)">2</text>
<text x="142" y="179.2" transform="rotate(-90 142 179.2)">1</text>
<text x="10.4" y="185.9">D</text>
<text x="285.4" y="185.9">D</text>
<text x="35" y="199.9">1</text>
<text x="85" y="199.9">2</text>
<text x="135" y="199.9">3</text>
<text x="185" y="199.9">4</text>
<text x="235" y="199.9">5</text>
<text x="285" y="199.9">6</text>
</g>
<g font-size="1.8" fill="#008484">
<text x="21.7" y="17.5">CON1</text>
<text x="122.4" y="17.5">78L05</text>
<text x="123.3" y="14.9">U2</text>
<text x="21.4" y="28.9">+13,8v</text>
<text x="42.1" y="25.1">C49</text>
<text x="42.3" y="27.6">100uF</text>
<text x="53.6" y="25.1">C50</text>
<text x="53.7" y="27.6">100uF</text>
<text x="65" y="25.1">C51</text>
<text x="65.2" y="27.6">100uF</text>
<text x="103" y="25.1">C1</text>
<text x="103.3" y="27.6">100uF</text>
<text x="114.5" y="25.1">C46</text>
<text x="114.6" y="27.6">0u1</text>
<text x="143.7" y="25.1">C47</text>
<text x="143.8" y="27.6">0u1</text>
<text x="153.9" y="25.1">C48</text>
<text x="153.9" y="27.6">10uF</text>
<text x="163" y="27.5">47uH</text>
<text x="163.1" y="24.9">L14</text>
<text x="253.2" y="27.5">47uH</text>
<text x="253.3" y="24.9">L15</text>
<text x="76.9" y="33.1" transform="rotate(-90 76.9 33.1)">P1</text>
<text x="92.2" y="34.7" transform="rotate(-90 92.2 34.7)">+13.8v</text>
<text x="151.3" y="34">R6</text>
<text x="171.8" y="33.8">C40</text>
<text x="221.1" y="31.4">C2</text>
<text x="221.1" y="34">1nF</text>
<text x="237.8" y="33.8">C41</text>
<text x="273.2" y="34">R7</text>
<text x="151.4" y="36.5">k47</text>
<text x="157.4" y="40.2">BAV203-G08</text>
<text x="161.5" y="37.6">D1</text>
<text x="172" y="36.3">1uF</text>
<text x="207.5" y="40.2">10uH</text>
<text x="208.7" y="37.6">L1</text>
<text x="238" y="36.3">1uF</text>
<text x="258.7" y="40.3">BAV203-G08</text>
<text x="263" y="37.8">D2</text>
<text x="273.3" y="36.5">k47</text>
<text x="128.6" y="46.5">C42</text>
<text x="142.4" y="47.8">R1</text>
<text x="160.4" y="46.5">D11</text>
<text x="179.2" y="45.4">C3</text>
<text x="179.2" y="47.9">1nF</text>
<text x="188.1" y="45.4">C4</text>
<text x="188.1" y="47.9">1nF</text>
<text x="197" y="47.9">C5</text>
<text x="206.1" y="47.8">L2</text>
<text x="219.9" y="46.7">C11</text>
<text x="229" y="47.8">L3</text>
<text x="240.2" y="45.4">C6</text>
<text x="240.2" y="47.9">1nF</text>
<text x="249" y="45.4">C7</text>
<text x="249.1" y="47.9">1nF</text>
<text x="257.9" y="46.7">C8</text>
<text x="126.6" y="49">100nF</text>
<text x="142.8" y="50.3">10k</text>
<text x="158.5" y="49.5">BAP50-03</text>
<text x="196" y="50.5">750pF</text>
<text x="205.6" y="50.3">4.7uH</text>
<text x="220.1" y="49.2">200pF</text>
<text x="228.5" y="50.3">4.7uH</text>
<text x="256.9" y="49.2">750pF</text>
<text x="261.3" y="53">BAP50-03</text>
<text x="265.7" y="50.5">D12</text>
<text x="157.4" y="57.9">BAV203-G08</text>
<text x="162.7" y="55.4">D3</text>
<text x="196" y="58.1">220nF</text>
<text x="198.2" y="55.6">C9</text>
<text x="226.5" y="58.1">220nF</text>
<text x="227.6" y="55.6">C10</text>
<text x="92.9" y="60.6">C52</text>
<text x="93" y="63.2">0u1</text>
<text x="160.4" y="63">D13</text>
<text x="210.7" y="63">4.7uH</text>
<text x="211.2" y="60.5">L4</text>
<text x="222.5" y="60.6">C12</text>
<text x="222.6" y="63.2">680p</text>
<text x="258.7" y="63.2">BAV203-G08</text>
<text x="265.6" y="60.6">D4</text>
<text x="47.2" y="70.8">P5</text>
<text x="81.2" y="68.2">Q0</text>
<text x="81.2" y="70.7">Q1</text>
<text x="158.5" y="66.1">BAP50-03</text>
<text x="175.5" y="69.5">C13</text>
<text x="183.1" y="69.5">C14</text>
<text x="198" y="71.9">2.2uH</text>
<text x="199.8" y="69.4">L5</text>
<text x="228.5" y="71.9">2.2uH</text>
<text x="230.3" y="69.4">L6</text>
<text x="244.1" y="69.5">C15</text>
<text x="254.2" y="69.5">C16</text>
<text x="264.4" y="69.5">D14</text>
<text x="68.8" y="75.8">P0</text>
<text x="81.2" y="73.3">Q2</text>
<text x="81.2" y="75.8">Q3</text>
<text x="175.6" y="72.1">820p</text>
<text x="182" y="72.1">680p</text>
<text x="244.2" y="72.1">820p</text>
<text x="254.4" y="72.1">680pF</text>
<text x="262.5" y="72.1">BAP50-03</text>
<text x="68.8" y="83.4">P3</text>
<text x="68.8" y="80.9">P2</text>
<text x="68.8" y="78.4">P1</text>
<text x="81.2" y="78.4">Q4</text>
<text x="81.2" y="80.9">Q5</text>
<text x="81.2" y="83.4">Q6</text>
<text x="129.9" y="82.1">C43</text>
<text x="141.1" y="82.1">R2</text>
<text x="161.5" y="83.3">D5</text>
<text x="198.3" y="82.2">C17</text>
<text x="239" y="82.2">C18</text>
<text x="46.3" y="84.6" transform="rotate(-90 46.3 84.6)">CONN_01X06</text>
<text x="81.2" y="86">Q7</text>
<text x="81.2" y="88.5">Q8</text>
<text x="130" y="84.6">0u1</text>
<text x="140.3" y="84.6">10k</text>
<text x="158.7" y="85.9">BAV203-G08</text>
<text x="197.2" y="84.8">0u22</text>
<text x="208.2" y="88.4">2.2uH</text>
<text x="210" y="85.9">L7</text>
<text x="222.7" y="87.3">360pF</text>
<text x="223.7" y="84.8">C19</text>
<text x="239.1" y="84.8">0u22</text>
<text x="258.7" y="88.6">BAV203-G08</text>
<text x="264.3" y="86">D6</text>
<text x="75.1" y="94.9">U1</text>
<text x="81.2" y="91.1">Q9</text>
<text x="158.5" y="94.8">BAP50-03</text>
<text x="160.4" y="92.2">D15</text>
<text x="175.5" y="93.7">C20</text>
<text x="199.8" y="94.8">L8</text>
<text x="230.3" y="94.8">L9</text>
<text x="250.4" y="94.9">C21</text>
<text x="264.4" y="93.7">D16</text>
<text x="72.6" y="97.5">74LS145</text>
<text x="129.9" y="97.3">C44</text>
<text x="130" y="99.8">0u1</text>
<text x="140.3" y="99.8">10k</text>
<text x="141.1" y="97.3">R3</text>
<text x="175.6" y="96.2">820p</text>
<text x="198.4" y="97.3">1uH</text>
<text x="223.7" y="98.7">C22</text>
<text x="223.8" y="101.3">33p</text>
<text x="230.1" y="97.3">1uH</text>
<text x="250.6" y="97.5">820p</text>
<text x="260" y="96.2">BAP50-03</text>
<text x="198.3" y="106.4">C23</text>
<text x="228.8" y="106.4">C24</text>
<text x="160.2" y="112.5">D7</text>
<text x="198.4" y="108.9">0u1</text>
<text x="208.8" y="112.5">L10</text>
<text x="223.7" y="111.4">C25</text>
<text x="223.9" y="114">180pF</text>
<text x="228.9" y="108.9">0u1</text>
<text x="265.6" y="112.7">D8</text>
<text x="63.7" y="115.3">P7</text>
<text x="158.7" y="115.1">BAV203-G08</text>
<text x="208.6" y="115.1">1uH</text>
<text x="260" y="115.3">BAV203-G08</text>
<text x="68" y="122.7" transform="rotate(-90 68 122.7)">CONN_01X01</text>
<text x="129.9" y="124">C45</text>
<text x="141.1" y="125.2">R4</text>
<text x="158.5" y="125.2">BAP50-03</text>
<text x="160.4" y="122.7">D17</text>
<text x="176.8" y="120.3">C26</text>
<text x="176.8" y="122.9">33pF</text>
<text x="188.2" y="120.3">C27</text>
<text x="188.4" y="122.9">360pF</text>
<text x="205.8" y="124">0.47uH</text>
<text x="206.3" y="121.4">L11</text>
<text x="226.1" y="124">0.47uH</text>
<text x="229.2" y="121.4">L12</text>
<text x="242.8" y="120.3">C28</text>
<text x="242.8" y="122.9">33pF</text>
<text x="253" y="120.3">C29</text>
<text x="253.1" y="122.9">360pF</text>
<text x="261.3" y="124.1">BAP50-03</text>
<text x="264.4" y="121.6">D18</text>
<text x="63.7" y="129.2">P8</text>
<text x="129.1" y="126.5">100nF</text>
<text x="140.3" y="127.8">10k</text>
<text x="68" y="136.7" transform="rotate(-90 68 136.7)">CONN_01X01</text>
<text x="160.4" y="136.7">D19</text>
<text x="196" y="135.6">100nF</text>
<text x="197.1" y="133">C30</text>
<text x="208.8" y="136.7">L13</text>
<text x="223.7" y="135.6">C32</text>
<text x="237.7" y="133">C31</text>
<text x="237.9" y="135.6">100nF</text>
<text x="264.4" y="136.8">D20</text>
<text x="158.5" y="139.2">BAP50-03</text>
<text x="207.1" y="139.2">0.47uH</text>
<text x="223.9" y="138.1">120p</text>
<text x="261.3" y="139.4">BAP50-03</text>
<text x="63.7" y="144.5">P9</text>
<text x="121.1" y="148.3">100nF</text>
<text x="122.1" y="145.7">C36</text>
<text x="129.1" y="149.4">100nF</text>
<text x="129.9" y="146.8">C39</text>
<text x="141.1" y="148.1">R5</text>
<text x="161.5" y="148.1">D9</text>
<text x="176.8" y="145.7">C33</text>
<text x="176.9" y="148.3">270pF</text>
<text x="207.1" y="148.1">0.22uH</text>
<text x="207.6" y="145.6">L16</text>
<text x="226.1" y="148.1">0.22uH</text>
<text x="229.2" y="145.6">L17</text>
<text x="246.6" y="145.7">C34</text>
<text x="246.8" y="148.3">270pF</text>
<text x="264.4" y="148.3">D10</text>
<text x="68" y="151.9" transform="rotate(-90 68 151.9)">CONN_01X01</text>
<text x="107.5" y="155.9">TRX</text>
<text x="114.8" y="153.7" transform="rotate(-90 114.8 153.7)">P3</text>
<text x="140.3" y="150.6">10k</text>
<text x="156.1" y="150.6">BAV203-G08</text>
<text x="197.1" y="155.9">C37</text>
<text x="239" y="155.9">C38</text>
<text x="260" y="150.8">BAV203-G08</text>
<text x="63.2" y="159.7">P10</text>
<text x="196" y="158.4">100nF</text>
<text x="239.2" y="158.4">100nF</text>
<text x="68" y="167.2" transform="rotate(-90 68 167.2)">CONN_01X01</text>
<text x="136.4" y="185.1">ANT/PA</text>
<text x="145.3" y="182.9" transform="rotate(-90 145.3 182.9)">P2</text>
</g>
<g font-size="1.4" fill="#840000">
<text x="117.1" y="20.3">3</text>
<text x="133.6" y="20.3">1</text>
<text x="125.5" y="27.3" transform="rotate(-90 125.5 27.3)">2</text>
</g>
<g font-size="1.4" fill="#008484">
<text x="120.4" y="21.1">IN</text>
<text x="128.1" y="21.1">OUT</text>
<text x="126.2" y="24.6" transform="rotate(-90 126.2 24.6)">GND</text>
</g>
<g font-size="1" fill="#008484">
<text x="140.1" y="166.5">C35</text>
<text x="140.1" y="170.3">0u1</text>
</g>
</svg>
